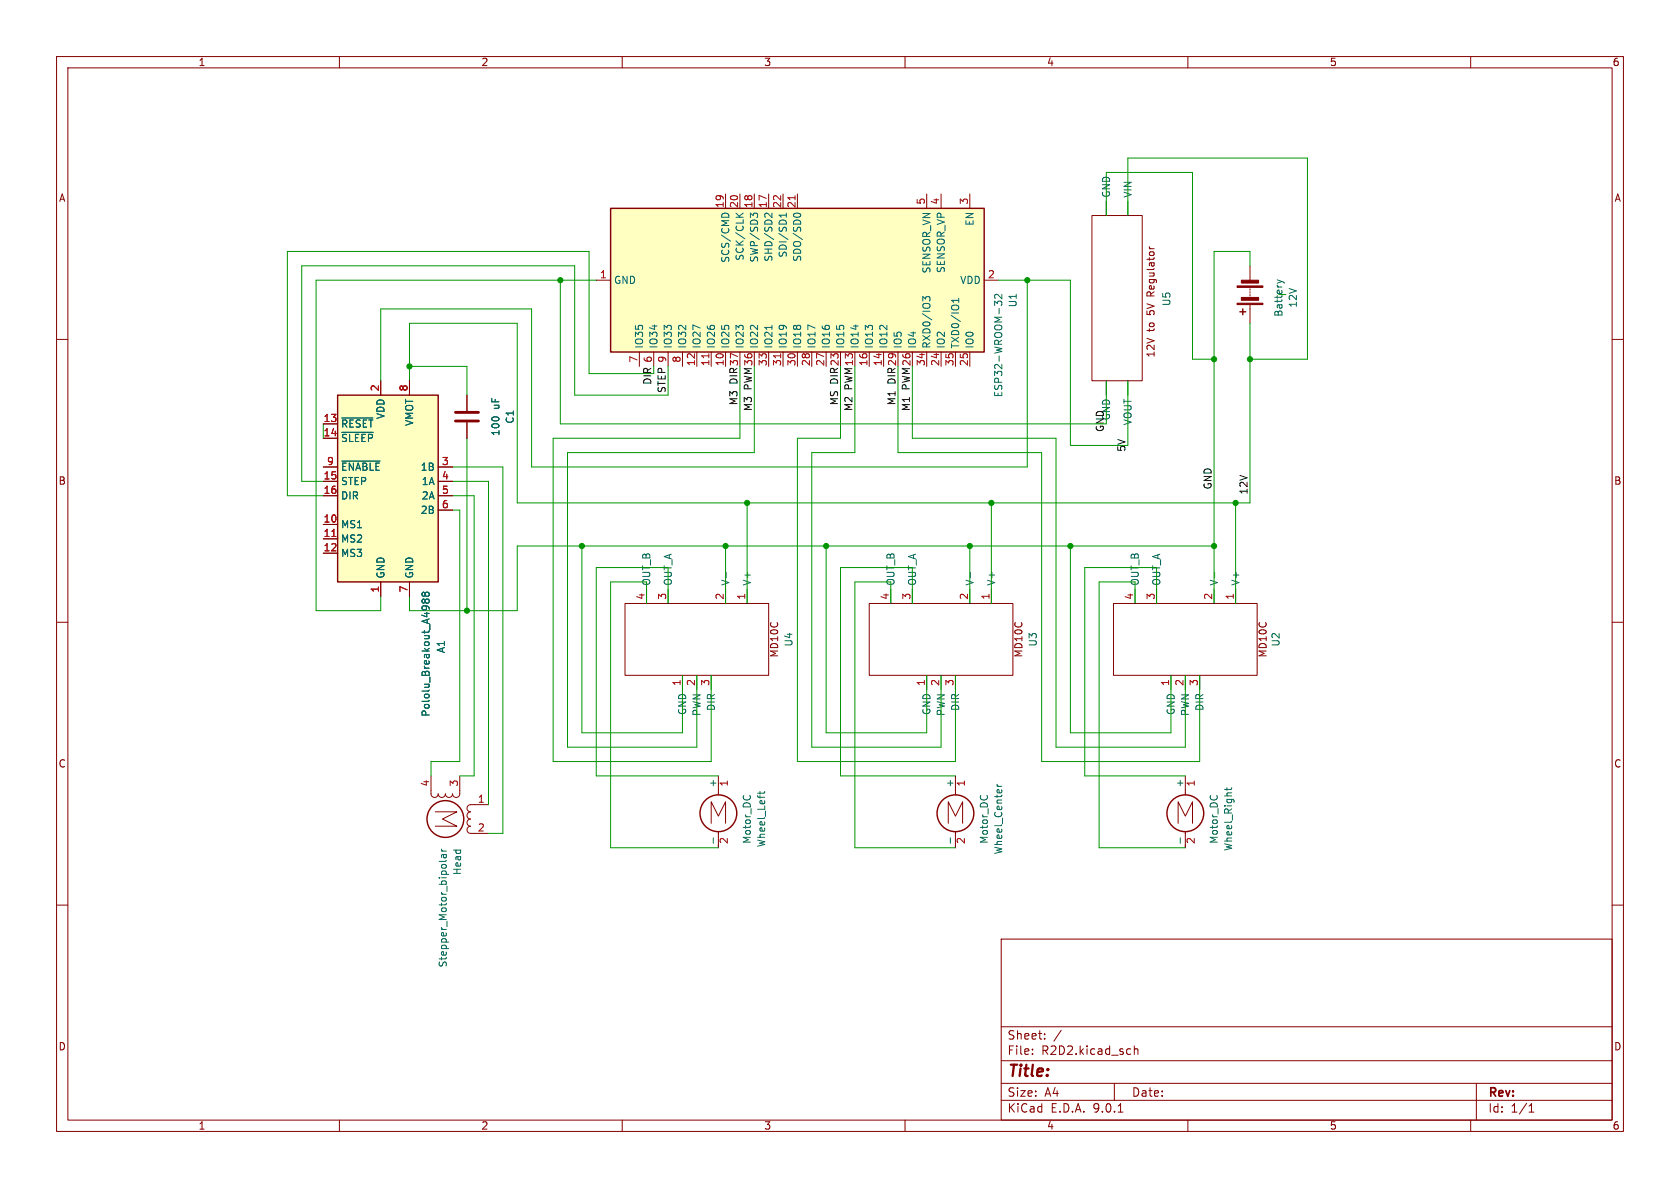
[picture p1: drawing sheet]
<svg xmlns="http://www.w3.org/2000/svg" width="297mm" height="210mm" viewBox="0 0 297 210" stroke-linecap="round" stroke-linejoin="round" font-family="sans-serif">
<g fill="none" stroke="#840000" stroke-width=".18">
<path d="M10 10h277v190h-277zM12 12h273v186h-273zM60 10v2M110 10v2M160 10v2M210 10v2M260 10v2M221 47v2.5M221 51.1v.2M221 51.6v.2M221 52.1v.2M221 53.8v3.4"/>
<path d="M10 60h2M82.5 69.9v2.7M82.5 74.7v2.8M285 60h2M10 110h2M285 110h2M10 160h2M177 166h108v32h-108zM285 160h2M60 198v2M110 198v2M160 198v2"/>
<path d="M177 194.5h108M177 191.5h108M177 187.5h108M177 181.5h108M182.5 186.3v.1M182.5 185.5v.1M184.7 183.6v.1M184.7 182.8v.1M187.6 182.1l-1.3 2M197 191.5v3M197.7 196.6h.8M200.5 184.9v1.5"/>
<path d="M200.5 185.5l.2-.1 .4 .1 .1 .9M210 198v2M260 198v2M261 191.5v6.5M270.3 196.6h.9M270.3 195.5l.4-.4v1.5"/>
</g>
<g fill="#840000" stroke="#840000" stroke-width=".18">
<path d="M218.7 53.6h4.6v.2h-4.6z"/>
<path d="M218.7 50.5h4.6v.3h-4.6z"/>
<path d="M219.5 52.6h3v.5h-3z"/>
<path d="M219.5 49.5h3v.5h-3z"/>
</g>
<path d="M219.2 55.1h1M219.7 54.6v1" fill="none" stroke="#840000" stroke-width=".25"/>
<path d="M225.8 49.5l.8 .3M226.6 49.8l-.8 .3M226.6 49.8l.4 .2" fill="none" stroke="#006464" stroke-width=".18"/>
<path d="M80.5 72.9h4.1M80.5 74.4h4.1" fill="none" stroke="#840000" stroke-width=".51"/>
<path d="M59.7 69.9h17.8v33h-17.8z" fill="#ffffc2"/>
<g fill="none" stroke="#840000" stroke-width=".25">
<path d="M59.7 69.9h17.8v33h-17.8z"/>
<circle cx="78.7" cy="144.8" r="3.3"/>
<circle cx="127" cy="143.8" r="3.3"/>
<circle cx="168.9" cy="143.8" r="3.3"/>
<circle cx="209.5" cy="143.8" r="3.3"/>
</g>
<g fill="none" stroke="#840000" stroke-width=".18">
<path d="M193 38.1h8.9v29.2h-8.9zM195.6 35.6v2.5M199.4 35.6v2.5M203.2 43.6v.2M57.1 74.9h2.6M57.1 77.5h2.6M67.3 67.3v2.6M72.4 67.3v2.6M195.6 67.3v2.6M199.4 67.3v2.6M57.1 82.6h2.6M57.1 85.1h2.6"/>
<path d="M57.1 87.6h2.6M57.1 92.7h2.6M57.1 95.3h2.6M57.1 97.8h2.6M77.5 82.6h2.5M77.5 85.1h2.5M77.5 87.6h2.5M77.5 90.2h2.5M67.3 102.9v2.5M72.4 102.9v2.5M110.5 106.7h25.4v12.7h-25.4zM114.3 104.1v2.6"/>
<path d="M118.1 104.1v2.6M120.6 119.4v2.5M123.2 119.4v2.5M125.7 119.4v2.5M128.3 104.1v2.6M132.1 104.1v2.6M153.7 106.7h25.4v12.7h-25.4zM157.5 104.1v2.6M161.3 104.1v2.6M163.8 119.4v2.5M166.4 119.4v2.5M168.9 119.4v2.5"/>
<path d="M171.4 104.1v2.6M175.3 104.1v2.6M196.8 106.7h25.4v12.7h-25.4zM200.7 104.1v2.6M204.5 104.1v2.6M207 119.4v2.5M209.5 119.4v2.5M212.1 119.4v2.5M214.6 104.1v2.6M218.4 104.1v2.6M76.2 137.2v3.1a.64 .64 0 0 0 .6 .7 .64 .64 0 0 0 .7-.7 .64 .64 0 0 0 .6 .7 .64 .64 0 0 0 .6-.7 .64 .64 0 0 0 .7 .7 .64 .64 0 0 0 .6-.7 .64 .64 0 0 0 .6 .7 .64 .64 0 0 0 .7-.7v-3.1M127 137.2v3.3"/>
<path d="M168.9 137.2v3.3M209.5 137.2v3.3M77 143.5h3.8l-2.6 1.3 2.6 1.3h-3.8M83.2 142.2a.63 .63 0 0 0-.6 .7 .63 .63 0 0 0 .6 .6 .64 .64 0 0 0-.6 .6 .64 .64 0 0 0 .6 .7 .64 .64 0 0 0-.6 .6 .64 .64 0 0 0 .6 .7 .64 .64 0 0 0-.6 .6 .64 .64 0 0 0 .6 .6h3.2M83.2 142.2h3.2M125.7 145.5v-3.8l1.3 2.6 1.3-2.6v3.8M127 147v2.9M167.6 145.5v-3.8l1.3 2.6 1.3-2.6v3.8M168.9 147v2.9M208.3 145.5v-3.8l1.2 2.6 1.3-2.6v3.8M209.5 147v2.9"/>
</g>
<g fill="none" stroke="#006464" stroke-width=".18">
<path d="M60.4 73.9h5.5M60.4 76.4h5.6M60.4 81.5h6.8M74.7 107.2a1.07 1.07 0 0 1 1.1 .1M75.1 107.1l.2 .1M75.1 106.1l-.2-.2-.3 .2v.3l.2 .2 .3-.2M75.1 106.1l.3-.2h.2l.3 .2-.1 .4-.2 .1h-.3l-.2-.2M75.1 104.9l-.2-.2-.3 .2v.3l.2 .2 .3-.2M75.1 104.9v.3M75.1 106.1v.3M75.1 104.9l.3-.2h.4l.1 .2-.1 .4-.2 .1-.3-.1-.2-.1M128.4 101.2v.9"/>
<path d="M171.5 101.2v.9M214.7 101.2v.9M134.4 139.9v.5M135.2 139.9l-.2 .3h-1.1M176.3 139h.8M176.3 138.6l.2 .4M216.9 139.2v.5M217.7 139.2l-.1 .3h-1.1M78.1 150.1l.2 .4M78.1 150.5h.8M78.4 151.1v.4l.2 .2 .3-.2-.1-.4M78.9 152.1l-.2 .2h-1.1"/>
<path d="M78.9 151.1h-.8v.5M126.1 148.1v1M131.5 140.6l-.1 .1M132.5 140.6l.1 .1M168 148.1v1M173.4 140.6v.1M174.4 140.6l.1 .1M208.6 148.1v1M214.1 140.6l-.1 .1M215.1 140.6v.1"/>
</g>
<path d="M58.7 94.8h.7" fill="none" stroke="#a90000" stroke-width=".18"/>
<path d="M107.9 36.8h66.1v25.4h-66.1z" fill="#ffffc2"/>
<path d="M107.9 36.8h66.1v25.4h-66.1z" fill="none" stroke="#840000" stroke-width=".25"/>
<g fill="none" stroke="#840000" stroke-width=".18">
<path d="M128.3 34.3v2.5M130.8 34.3v2.5M133.3 34.3v2.5M135.9 34.3v2.5M138.4 34.3v2.5M141 34.3v2.5M163.8 34.3v2.5M166.4 34.3v2.5M171.4 34.3v2.5M105.4 49.5h2.5M174 49.5h2.5M57.1 74.9h2.6"/>
<path d="M57.1 77.5h2.6M67.3 67.3v2.6M72.4 67.3v2.6M82.5 69.9v2.7M82.5 74.7v2.8M113 62.2v2.6M115.6 62.2v2.6M118.1 62.2v2.6M120.6 62.2v2.6M123.2 62.2v2.6M125.7 62.2v2.6M128.3 62.2v2.6"/>
<path d="M130.8 62.2v2.6M133.3 62.2v2.6M135.9 62.2v2.6M138.4 62.2v2.6M141 62.2v2.6M143.5 62.2v2.6M146 62.2v2.6M148.6 62.2v2.6M151.1 62.2v2.6M153.7 62.2v2.6M156.2 62.2v2.6M158.7 62.2v2.6"/>
<path d="M161.3 62.2v2.6M163.8 62.2v2.6M166.4 62.2v2.6M168.9 62.2v2.6M171.4 62.2v2.6M57.1 82.6h2.6M57.1 85.1h2.6M57.1 87.6h2.6M57.1 92.7h2.6M57.1 95.3h2.6M57.1 97.8h2.6M77.5 82.6h2.5"/>
<path d="M77.5 85.1h2.5M77.5 87.6h2.5M77.5 90.2h2.5M67.3 102.9v2.5M72.4 102.9v2.5"/>
</g>
<g fill="none" stroke="#006464" stroke-width=".18">
<path d="M127.6 37.9l.5-.2 .7 .2M130.1 37.7l.7 .7M131.4 37.7l-.7 .5M133.9 38.3v-.4l-.2-.2h-.4l-.2 .4-.4-.4v.8M136.5 37.7v.8l-.9-.8-.3 .1-.1 .4M139 37.7v.7M139 38h-1.3l.4 .4M140.3 38.1a.68 .68 0 0 1 .6-.4 .68 .68 0 0 1 .6 .4M136.5 57.5v.7M164.3 53.2l.1-.5-.1-.2h-.6l-.1 .4-.5-.5v.8M169.5 52.7v.8M169.5 53.1h-1.3l.4 .4"/>
<path d="M175.8 54v-.8l.5 .5 .1-.4h.6l.1 .2-.1 .5M177.1 52v.8l-.9-.8-.4 .3 .2 .5M60.4 73.9h5.5M60.4 76.4h5.6M60.4 81.5h6.8M74.7 107.2a1.07 1.07 0 0 1 1.1 .1M75.1 107.1l.2 .1M75.1 106.1l-.2-.2-.3 .2v.3l.2 .2 .3-.2M75.1 106.1l.3-.2h.2l.3 .2-.1 .4-.2 .1h-.3l-.2-.2M75.1 104.9l-.2-.2-.3 .2v.3l.2 .2 .3-.2M75.1 104.9v.3M75.1 106.1v.3"/>
<path d="M75.1 104.9l.3-.2h.4l.1 .2-.1 .4-.2 .1-.3-.1-.2-.1"/>
</g>
<path d="M140.6 34.6v.7M125.3 62.5v.8M138 62.5v.8M58.7 94.8h.7" fill="none" stroke="#a90000" stroke-width=".18"/>
<g fill="none" stroke="#009600" stroke-width=".18">
<path d="M195.6 38.1v-7.6h15.2v33h3.8M199.4 38.1v-10.2h31.7v35.6h-10.1M99.1 49.5v25.4h96.5v-7.6M105.4 49.5h-49.5v58.5h11.4v-2.6M176.5 49.5h12.7v29.2h10.2v-11.4M181.6 49.5v33.1h-87.6v-28h-26.7v12.7M221 47v-2.5h-6.4v62.2M221 57.2v31.7h-129.6v-31.7h-19v10.1M57.1 74.9v2.6M72.4 64.8h10.1v5.1M82.5 77.5v30.5M115.6 66h-11.5v-21.5h-53.3v43.1h6.3"/>
<path d="M118.1 64.8v5.1h-16.5v-22.9h-48.3v38.1h3.8M130.8 64.8v12.7h-33v57.1h27.9v-15.2M133.3 64.8v15.2h-33v52.1h22.9v-12.7M148.6 64.8v12.7h-7.6v57.1h27.9v-15.2M151.1 64.8v15.2h-7.6v52.1h22.9v-12.7M158.7 64.8v15.2h25.4v54.6h28v-15.2M161.3 64.8v12.7h25.4v54.6h22.8v-12.7M80 85.1h6.4v57.1M80 90.2h1.3v44.4h-5.1v2.6M80 82.6h8.9v64.7h-2.5M80 87.6h3.8v49.6h-2.5M102.9 96.5v33h17.7v-10.1"/>
<path d="M128.3 96.5v10.2M132.1 88.9v17.8M146 96.5v33h17.8v-10.1M171.4 96.5v10.2M175.3 88.9v17.8M189.2 96.5v33h17.8v-10.1M214.6 96.5h-123.2v11.5h-19v-2.6M218.4 88.9v17.8M114.3 106.7v-3.8h-6.4v47h19.1M118.1 106.7v-6.4h-12.7v36.9h21.6M157.5 106.7v-3.8h-6.4v47h17.8M161.3 106.7v-6.4h-12.7v36.9h20.3"/>
<path d="M200.7 106.7v-3.8h-6.4v47h15.2M204.5 106.7v-6.4h-12.7v36.9h17.7"/>
</g>
<g fill="#009600" stroke="#009600" stroke-width=".18">
<circle cx="181.6" cy="49.5" r=".46"/>
<circle cx="221" cy="63.5" r=".46"/>
<circle cx="189.2" cy="96.5" r=".46"/>
<circle cx="214.6" cy="63.5" r=".46"/>
<circle cx="102.9" cy="96.5" r=".46"/>
<circle cx="132.1" cy="88.9" r=".46"/>
<circle cx="128.3" cy="96.5" r=".46"/>
<circle cx="146" cy="96.5" r=".46"/>
<circle cx="175.3" cy="88.9" r=".46"/>
<circle cx="171.4" cy="96.5" r=".46"/>
<circle cx="99.1" cy="49.5" r=".46"/>
<circle cx="72.4" cy="64.8" r=".46"/>
<circle cx="214.6" cy="96.5" r=".46"/>
<circle cx="218.4" cy="88.9" r=".46"/>
<circle cx="82.5" cy="108" r=".46"/>
</g>
<text font-size="2.8" fill="#840000" x="178" y="190.9">Title:</text>
<g font-size="2.1" fill="#840000">
<text x="178" y="184">Sheet:</text>
<text x="178" y="186.7">File:</text>
<text x="184.1" y="186.7">R2D2.kicad_sch</text>
<text x="178" y="196.9">KiCad</text>
<text x="178" y="194.1">Size:</text>
<text x="184.7" y="194.1">A4</text>
<text x="185.7" y="196.9">E.D.A.</text>
<text x="193.3" y="196.9">9.0.1</text>
<text x="200" y="194.1">Date:</text>
<text x="263" y="194.3">Rev:</text>
<text x="263" y="196.9">Id:</text>
<text x="267.1" y="196.9">1/1</text>
</g>
<g font-size="1.8" fill="#840000">
<text x="35" y="11.9">1</text>
<text x="85" y="11.9">2</text>
<text x="135" y="11.9">3</text>
<text x="185" y="11.9">4</text>
<text x="235" y="11.9">5</text>
<text x="285" y="11.9">6</text>
<text x="10.3" y="35.9">A</text>
<text x="285.3" y="35.9">A</text>
<text x="204.3" y="52.1" transform="rotate(-90 204.3 52.1)">Regulator</text>
<text x="204.3" y="58.6" transform="rotate(-90 204.3 58.6)">to</text>
<text x="204.3" y="55.6" transform="rotate(-90 204.3 55.6)">5V</text>
<text x="204.3" y="63.3" transform="rotate(-90 204.3 63.3)">12V</text>
<text x="10.3" y="85.9">B</text>
<text x="285.3" y="85.9">B</text>
<text x="137.8" y="116.3" transform="rotate(-90 137.8 116.3)">MD10C</text>
<text x="180.9" y="116.3" transform="rotate(-90 180.9 116.3)">MD10C</text>
<text x="224.1" y="116.3" transform="rotate(-90 224.1 116.3)">MD10C</text>
<text x="10.3" y="135.9">C</text>
<text x="285.3" y="135.9">C</text>
<text x="10.3" y="185.9">D</text>
<text x="285.3" y="185.9">D</text>
<text x="35" y="199.9">1</text>
<text x="85" y="199.9">2</text>
<text x="135" y="199.9">3</text>
<text x="185" y="199.9">4</text>
<text x="235" y="199.9">5</text>
<text x="285" y="199.9">6</text>
</g>
<g font-size="1.8" fill="#006464">
<text x="196.4" y="35.1" transform="rotate(-90 196.4 35.1)">GND</text>
<text x="200.3" y="35.1" transform="rotate(-90 200.3 35.1)">VIN</text>
<text x="172.3" y="40" transform="rotate(-90 172.3 40)">EN</text>
<text x="129.1" y="46.6" transform="rotate(-90 129.1 46.6)">SCS/CMD</text>
<text x="131.7" y="46.2" transform="rotate(-90 131.7 46.2)">SCK/CLK</text>
<text x="134.2" y="46.5" transform="rotate(-90 134.2 46.5)">SWP/SD3</text>
<text x="136.8" y="46.4" transform="rotate(-90 136.8 46.4)">SHD/SD2</text>
<text x="139.3" y="45.6" transform="rotate(-90 139.3 45.6)">SDI/SD1</text>
<text x="141.8" y="46.4" transform="rotate(-90 141.8 46.4)">SDO/SD0</text>
<text x="108.5" y="50.4">GND</text>
<text x="164.7" y="48.4" transform="rotate(-90 164.7 48.4)">SENSOR_VN</text>
<text x="167.2" y="48.4" transform="rotate(-90 167.2 48.4)">SENSOR_VP</text>
<text x="169.7" y="50.4">VDD</text>
<text x="179.9" y="54.4" transform="rotate(-90 179.9 54.4)">U1</text>
<text x="207.1" y="54.2" transform="rotate(-90 207.1 54.2)">U5</text>
<text x="229.5" y="54.5" transform="rotate(-90 229.5 54.5)">12V</text>
<text x="113.9" y="61.7" transform="rotate(-90 113.9 61.7)">IO35</text>
<text x="116.4" y="61.7" transform="rotate(-90 116.4 61.7)">IO34</text>
<text x="119" y="61.7" transform="rotate(-90 119 61.7)">IO33</text>
<text x="121.5" y="61.7" transform="rotate(-90 121.5 61.7)">IO32</text>
<text x="124.1" y="61.7" transform="rotate(-90 124.1 61.7)">IO27</text>
<text x="126.6" y="61.7" transform="rotate(-90 126.6 61.7)">IO26</text>
<text x="129.1" y="61.7" transform="rotate(-90 129.1 61.7)">IO25</text>
<text x="131.7" y="61.7" transform="rotate(-90 131.7 61.7)">IO23</text>
<text x="134.2" y="61.7" transform="rotate(-90 134.2 61.7)">IO22</text>
<text x="136.8" y="61.7" transform="rotate(-90 136.8 61.7)">IO21</text>
<text x="139.3" y="61.7" transform="rotate(-90 139.3 61.7)">IO19</text>
<text x="141.8" y="61.7" transform="rotate(-90 141.8 61.7)">IO18</text>
<text x="144.4" y="61.7" transform="rotate(-90 144.4 61.7)">IO17</text>
<text x="146.9" y="61.7" transform="rotate(-90 146.9 61.7)">IO16</text>
<text x="149.5" y="61.7" transform="rotate(-90 149.5 61.7)">IO15</text>
<text x="152" y="61.7" transform="rotate(-90 152 61.7)">IO14</text>
<text x="154.5" y="61.7" transform="rotate(-90 154.5 61.7)">IO13</text>
<text x="157.1" y="61.7" transform="rotate(-90 157.1 61.7)">IO12</text>
<text x="159.6" y="61.7" transform="rotate(-90 159.6 61.7)">IO5</text>
<text x="162.2" y="61.7" transform="rotate(-90 162.2 61.7)">IO4</text>
<text x="164.7" y="61.7" transform="rotate(-90 164.7 61.7)">RXD0/IO3</text>
<text x="167.2" y="61.7" transform="rotate(-90 167.2 61.7)">IO2</text>
<text x="169.8" y="61.7" transform="rotate(-90 169.8 61.7)">TXD0/IO1</text>
<text x="172.3" y="61.7" transform="rotate(-90 172.3 61.7)">IO0</text>
<text x="177.4" y="70.3" transform="rotate(-90 177.4 70.3)">ESP32-WROOM-32</text>
<text x="60.2" y="75.8">~{RESET}</text>
<text x="68.2" y="74.2" transform="rotate(-90 68.2 74.2)">VDD</text>
<text x="73.3" y="75.4" transform="rotate(-90 73.3 75.4)">VMOT</text>
<text x="88.5" y="77.2" transform="rotate(-90 88.5 77.2)">100</text>
<text x="88.5" y="72.4" transform="rotate(-90 88.5 72.4)">uF</text>
<text x="91" y="75" transform="rotate(-90 91 75)">C1</text>
<text x="196.4" y="74.4" transform="rotate(-90 196.4 74.4)">GND</text>
<text x="200.3" y="75.3" transform="rotate(-90 200.3 75.3)">VOUT</text>
<text x="60.2" y="78.3">~{SLEEP}</text>
<text x="60.2" y="83.4">~{ENABLE}</text>
<text x="74.3" y="83.4">1B</text>
<text x="60.2" y="86">STEP</text>
<text x="60.2" y="88.5">DIR</text>
<text x="74.5" y="86">1A</text>
<text x="74.5" y="88.5">2A</text>
<text x="60.2" y="93.6">MS1</text>
<text x="74.3" y="91">2B</text>
<text x="60.2" y="96.1">MS2</text>
<text x="60.2" y="98.7">MS3</text>
<text x="68.2" y="102.4" transform="rotate(-90 68.2 102.4)">GND</text>
<text x="73.3" y="102.4" transform="rotate(-90 73.3 102.4)">GND</text>
<text x="115.2" y="103.6" transform="rotate(-90 115.2 103.6)">OUT_B</text>
<text x="119" y="103.6" transform="rotate(-90 119 103.6)">OUT_A</text>
<text x="129.1" y="103.6" transform="rotate(-90 129.1 103.6)">V-</text>
<text x="132.9" y="103.6" transform="rotate(-90 132.9 103.6)">V+</text>
<text x="158.3" y="103.6" transform="rotate(-90 158.3 103.6)">OUT_B</text>
<text x="162.2" y="103.6" transform="rotate(-90 162.2 103.6)">OUT_A</text>
<text x="172.3" y="103.6" transform="rotate(-90 172.3 103.6)">V-</text>
<text x="176.1" y="103.6" transform="rotate(-90 176.1 103.6)">V+</text>
<text x="201.5" y="103.6" transform="rotate(-90 201.5 103.6)">OUT_B</text>
<text x="205.3" y="103.6" transform="rotate(-90 205.3 103.6)">OUT_A</text>
<text x="215.5" y="103.6" transform="rotate(-90 215.5 103.6)">V-</text>
<text x="219.3" y="103.6" transform="rotate(-90 219.3 103.6)">V+</text>
<text x="78.8" y="115.6" transform="rotate(-90 78.8 115.6)">A1</text>
<text x="140.3" y="114.4" transform="rotate(-90 140.3 114.4)">U4</text>
<text x="183.5" y="114.4" transform="rotate(-90 183.5 114.4)">U3</text>
<text x="226.4" y="114.4" transform="rotate(-90 226.4 114.4)">U2</text>
<text x="126.6" y="125.8" transform="rotate(-90 126.6 125.8)">DIR</text>
<text x="169.8" y="125.8" transform="rotate(-90 169.8 125.8)">DIR</text>
<text x="213" y="125.8" transform="rotate(-90 213 125.8)">DIR</text>
<text x="76.2" y="126.8" transform="rotate(-90 76.2 126.8)">Pololu_Breakout_A4988</text>
<text x="121.5" y="126.5" transform="rotate(-90 121.5 126.5)">GND</text>
<text x="124.1" y="126.7" transform="rotate(-90 124.1 126.7)">PWN</text>
<text x="164.7" y="126.5" transform="rotate(-90 164.7 126.5)">GND</text>
<text x="167.2" y="126.7" transform="rotate(-90 167.2 126.7)">PWN</text>
<text x="207.9" y="126.5" transform="rotate(-90 207.9 126.5)">GND</text>
<text x="210.4" y="126.7" transform="rotate(-90 210.4 126.7)">PWN</text>
<text x="126.7" y="139.3" transform="rotate(-90 126.7 139.3)">+</text>
<text x="168.7" y="139.3" transform="rotate(-90 168.7 139.3)">+</text>
<text x="209.3" y="139.3" transform="rotate(-90 209.3 139.3)">+</text>
<text x="132.9" y="149.3" transform="rotate(-90 132.9 149.3)">Motor_DC</text>
<text x="135.5" y="149.9" transform="rotate(-90 135.5 149.9)">Wheel_Left</text>
<text x="174.9" y="149.3" transform="rotate(-90 174.9 149.3)">Motor_DC</text>
<text x="215.5" y="149.3" transform="rotate(-90 215.5 149.3)">Motor_DC</text>
<text x="81.7" y="154.8" transform="rotate(-90 81.7 154.8)">Head</text>
<text x="177.4" y="151.1" transform="rotate(-90 177.4 151.1)">Wheel_Center</text>
<text x="218" y="150.5" transform="rotate(-90 218 150.5)">Wheel_Right</text>
<text x="79.2" y="171.1" transform="rotate(-90 79.2 171.1)">Stepper_Motor_bipolar</text>
</g>
<g font-size="1.8" fill="#a90000">
<text x="128" y="36.9" transform="rotate(-90 128 36.9)">19</text>
<text x="130.6" y="36.9" transform="rotate(-90 130.6 36.9)">20</text>
<text x="133.1" y="36.9" transform="rotate(-90 133.1 36.9)">18</text>
<text x="135.6" y="36.9" transform="rotate(-90 135.6 36.9)">17</text>
<text x="138.2" y="36.9" transform="rotate(-90 138.2 36.9)">22</text>
<text x="140.7" y="36.9" transform="rotate(-90 140.7 36.9)">21</text>
<text x="163.6" y="36.3" transform="rotate(-90 163.6 36.3)">5</text>
<text x="166.1" y="36.3" transform="rotate(-90 166.1 36.3)">4</text>
<text x="171.2" y="36.3" transform="rotate(-90 171.2 36.3)">3</text>
<text x="106" y="49.3">1</text>
<text x="174.6" y="49.3">2</text>
<text x="112.8" y="64.2" transform="rotate(-90 112.8 64.2)">7</text>
<text x="120.4" y="64.2" transform="rotate(-90 120.4 64.2)">8</text>
<text x="122.9" y="64.8" transform="rotate(-90 122.9 64.8)">12</text>
<text x="125.5" y="64.8" transform="rotate(-90 125.5 64.8)">11</text>
<text x="128" y="64.8" transform="rotate(-90 128 64.8)">10</text>
<text x="135.6" y="64.8" transform="rotate(-90 135.6 64.8)">33</text>
<text x="138.2" y="64.8" transform="rotate(-90 138.2 64.8)">31</text>
<text x="140.7" y="64.8" transform="rotate(-90 140.7 64.8)">30</text>
<text x="143.3" y="64.8" transform="rotate(-90 143.3 64.8)">28</text>
<text x="145.8" y="64.8" transform="rotate(-90 145.8 64.8)">27</text>
<text x="153.4" y="64.8" transform="rotate(-90 153.4 64.8)">16</text>
<text x="156" y="64.8" transform="rotate(-90 156 64.8)">14</text>
<text x="163.6" y="64.8" transform="rotate(-90 163.6 64.8)">34</text>
<text x="166.1" y="64.8" transform="rotate(-90 166.1 64.8)">24</text>
<text x="168.7" y="64.8" transform="rotate(-90 168.7 64.8)">35</text>
<text x="171.2" y="64.8" transform="rotate(-90 171.2 64.8)">25</text>
<text x="67.1" y="69.3" transform="rotate(-90 67.1 69.3)">2</text>
<text x="72.1" y="69.3" transform="rotate(-90 72.1 69.3)">8</text>
<text x="57.1" y="74.7">13</text>
<text x="57.1" y="77.2">14</text>
<text x="57.7" y="82.3">9</text>
<text x="78" y="82.3">3</text>
<text x="57.1" y="84.8">15</text>
<text x="57.1" y="87.4">16</text>
<text x="78" y="84.8">4</text>
<text x="78" y="87.4">5</text>
<text x="78" y="89.9">6</text>
<text x="57.1" y="92.5">10</text>
<text x="57.1" y="95">11</text>
<text x="57.1" y="97.5">12</text>
<text x="67.1" y="104.8" transform="rotate(-90 67.1 104.8)">1</text>
<text x="72.1" y="104.8" transform="rotate(-90 72.1 104.8)">7</text>
<text x="114" y="106.1" transform="rotate(-90 114 106.1)">4</text>
<text x="117.9" y="106.1" transform="rotate(-90 117.9 106.1)">3</text>
<text x="128" y="106.1" transform="rotate(-90 128 106.1)">2</text>
<text x="131.8" y="106.1" transform="rotate(-90 131.8 106.1)">1</text>
<text x="157.2" y="106.1" transform="rotate(-90 157.2 106.1)">4</text>
<text x="161" y="106.1" transform="rotate(-90 161 106.1)">3</text>
<text x="171.2" y="106.1" transform="rotate(-90 171.2 106.1)">2</text>
<text x="175" y="106.1" transform="rotate(-90 175 106.1)">1</text>
<text x="200.4" y="106.1" transform="rotate(-90 200.4 106.1)">4</text>
<text x="204.2" y="106.1" transform="rotate(-90 204.2 106.1)">3</text>
<text x="214.4" y="106.1" transform="rotate(-90 214.4 106.1)">2</text>
<text x="218.2" y="106.1" transform="rotate(-90 218.2 106.1)">1</text>
<text x="120.4" y="121.4" transform="rotate(-90 120.4 121.4)">1</text>
<text x="122.9" y="121.4" transform="rotate(-90 122.9 121.4)">2</text>
<text x="125.5" y="121.4" transform="rotate(-90 125.5 121.4)">3</text>
<text x="163.6" y="121.4" transform="rotate(-90 163.6 121.4)">1</text>
<text x="166.1" y="121.4" transform="rotate(-90 166.1 121.4)">2</text>
<text x="168.7" y="121.4" transform="rotate(-90 168.7 121.4)">3</text>
<text x="206.8" y="121.4" transform="rotate(-90 206.8 121.4)">1</text>
<text x="209.3" y="121.4" transform="rotate(-90 209.3 121.4)">2</text>
<text x="211.8" y="121.4" transform="rotate(-90 211.8 121.4)">3</text>
<text x="75.9" y="139.1" transform="rotate(-90 75.9 139.1)">4</text>
<text x="81" y="139.1" transform="rotate(-90 81 139.1)">3</text>
<text x="84.4" y="142">1</text>
<text x="129" y="139.1" transform="rotate(-90 129 139.1)">1</text>
<text x="170.9" y="139.1" transform="rotate(-90 170.9 139.1)">1</text>
<text x="211.5" y="139.1" transform="rotate(-90 211.5 139.1)">1</text>
<text x="84.4" y="147.1">2</text>
<text x="129" y="149.3" transform="rotate(-90 129 149.3)">2</text>
<text x="170.9" y="149.3" transform="rotate(-90 170.9 149.3)">2</text>
<text x="211.5" y="149.3" transform="rotate(-90 211.5 149.3)">2</text>
</g>
<g font-size="1.8" fill="#009600">
<text x="226.9" y="56.1" transform="rotate(-90 226.9 56.1)">Battery</text>
<text x="115.2" y="68.1" transform="rotate(-90 115.2 68.1)">DIR 6</text>
</g>
<g font-size="1.8" fill="#0f0f0f">
<text x="117.8" y="69.6" transform="rotate(-90 117.8 69.6)">STEP 9</text>
<text x="130.5" y="71.7" transform="rotate(-90 130.5 71.7)">M3</text>
<text x="130.5" y="67.9" transform="rotate(-90 130.5 67.9)">DIR37</text>
<text x="133" y="68.9" transform="rotate(-90 133 68.9)">PWM36</text>
<text x="148.2" y="71.7" transform="rotate(-90 148.2 71.7)">MS DIR23</text>
<text x="150.8" y="68.9" transform="rotate(-90 150.8 68.9)">PWM13</text>
<text x="158.4" y="71.7" transform="rotate(-90 158.4 71.7)">M1</text>
<text x="158.4" y="67.9" transform="rotate(-90 158.4 67.9)">DIR29</text>
<text x="160.9" y="68.9" transform="rotate(-90 160.9 68.9)">PWM26</text>
<text x="133" y="72.8" transform="rotate(-90 133 72.8)">M3</text>
<text x="150.8" y="72.8" transform="rotate(-90 150.8 72.8)">M2</text>
<text x="160.9" y="72.8" transform="rotate(-90 160.9 72.8)">M1</text>
<text x="195.2" y="76.5" transform="rotate(-90 195.2 76.5)">GND</text>
<text x="199" y="80" transform="rotate(-90 199 80)">5V</text>
<text x="214.3" y="86.6" transform="rotate(-90 214.3 86.6)">GND</text>
<text x="220.6" y="87.5" transform="rotate(-90 220.6 87.5)">12V</text>
</g>
</svg>
